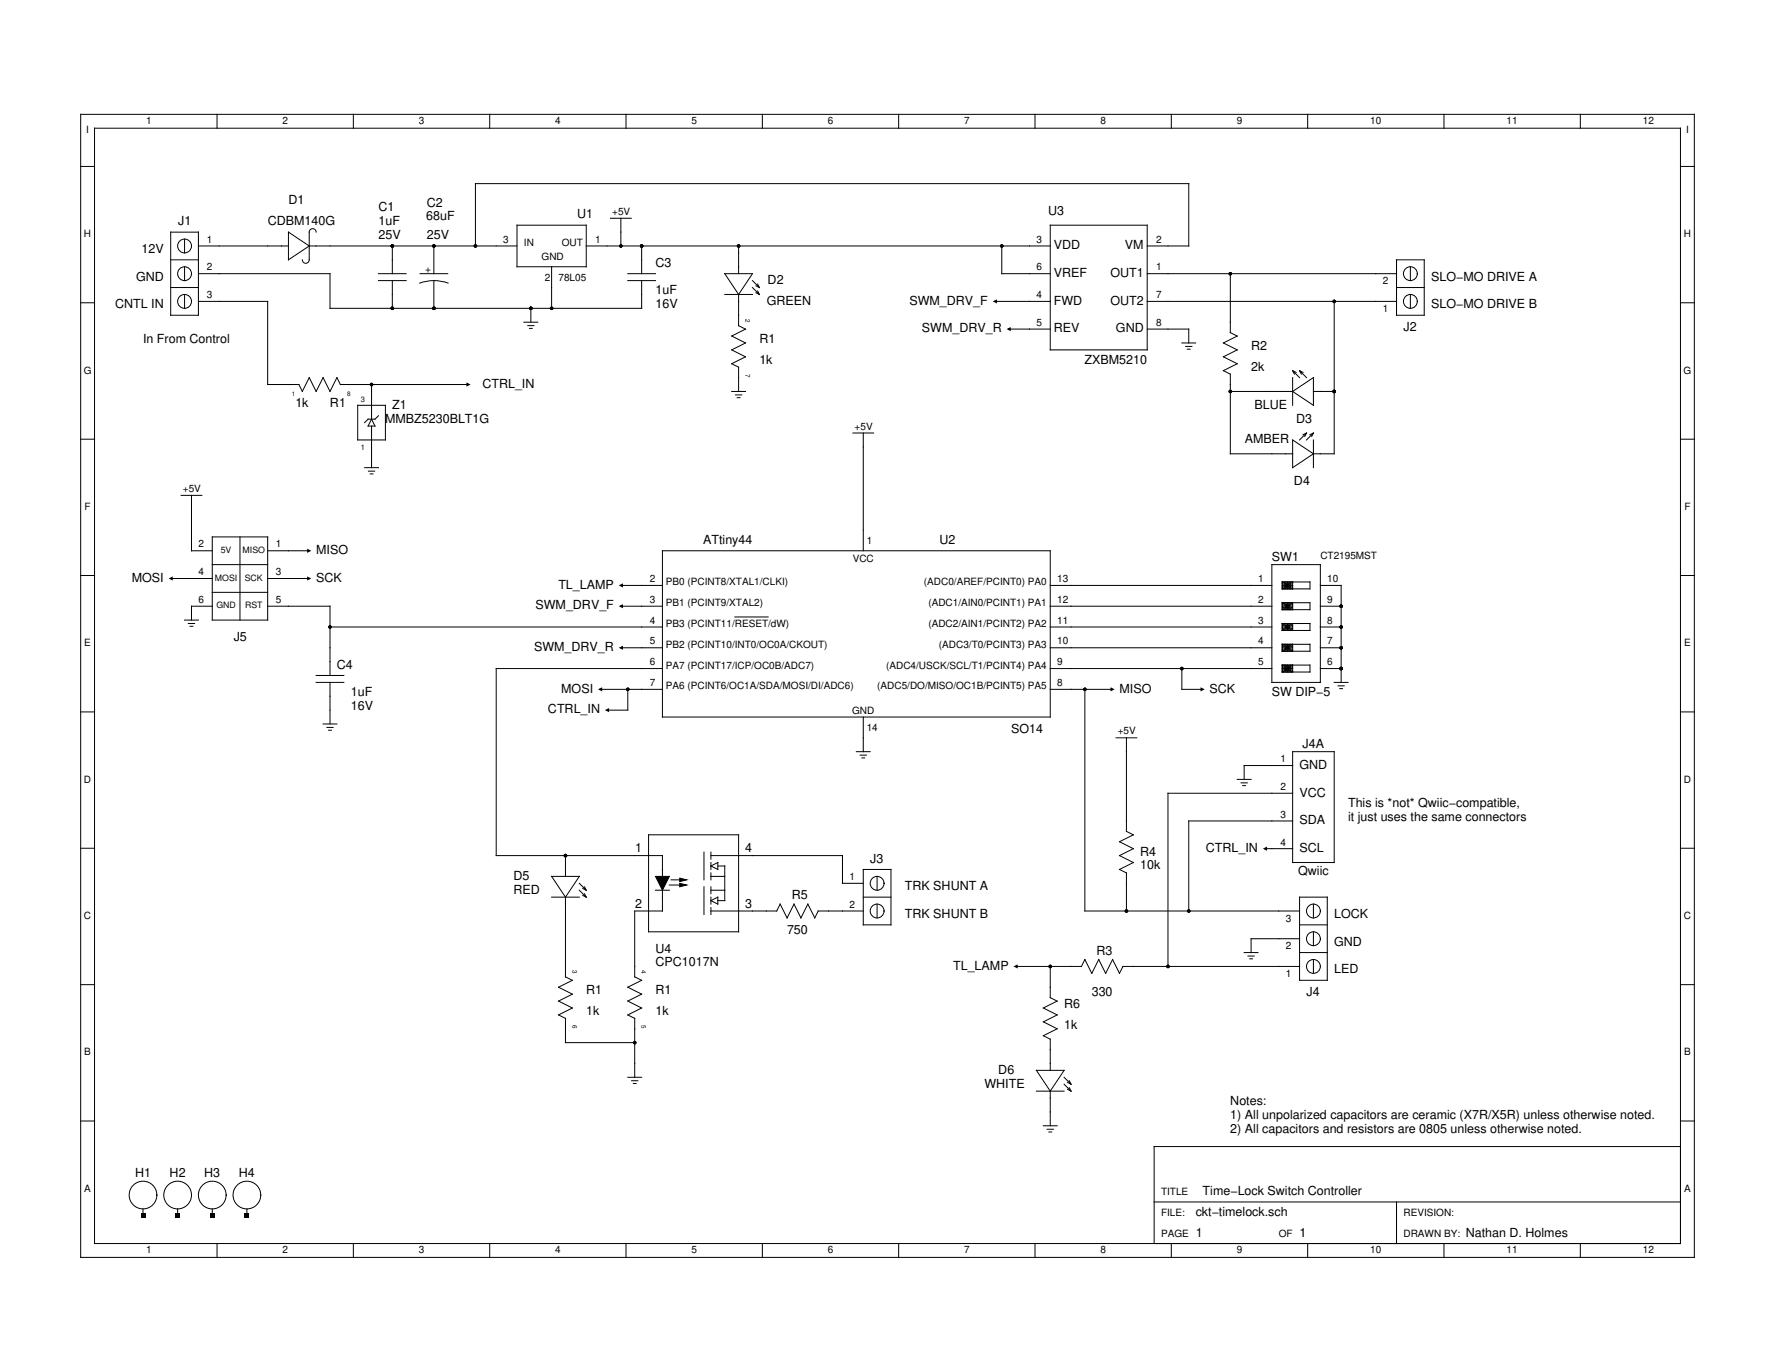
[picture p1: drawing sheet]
<svg xmlns="http://www.w3.org/2000/svg" width="279mm" height="216mm" viewBox="0 0 279 216" stroke-linecap="round" stroke-linejoin="round" font-family="sans-serif">
<g fill="none" stroke="#000" stroke-width=".16">
<path d="M12.7 18h254v179.9h-254zM34.2 18v2.2M55.6 18v2.2M77.1 18v2.2M98.5 18v2.2M120 18v2.2M141.5 18v2.2M162.9 18v2.2M184.4 18v2.2M205.8 18v2.2M227.3 18v2.2M248.8 18v2.2"/>
<path d="M12.7 26.2h2.2M14.9 20.2h249.6v175.5h-249.6zM26.9 36.5h4.3v13.1h-4.3zM29.1 37.6v2.2M31.2 38.7h14.2M45.4 36.5l3.3 2.2-3.3 2.2zM48.7 38.7h32.7M49.8 36.5a.54 .54 0 0 0-.6-.5 .54 .54 0 0 0-.5 .5v4.4a.55 .55 0 0 1-.6 .5 .55 .55 0 0 1-.5-.5M61.8 38.7v4.4M68.3 38.7v4.4M74.8 38.7v-9.8h112.3v9.8h-6.5M81.4 35.4h10.9v6.6h-10.9z"/>
<path d="M92.3 38.7h73M96.1 34.3h3.3M97.7 34.3v4.4M101 38.7v4.4M116.3 38.7v4.4M157.7 38.7v4.4h7.6M165.3 35.4h15.3v19.7h-15.3zM264.5 26.2h2.2M12.7 47.6h2.2M26.9 40.9h4.3M26.9 45.2h4.3M29.1 42v2.2"/>
<path d="M29.1 46.3v2.2M31.2 47.4h10.9v13.1h5M31.2 43.1h20.7v5.4h49.1v-4.3M59.6 43.1h4.3M59.6 44.2h4.3M61.8 44.2v4.3M66.1 44.6a6.5 6.5 0 0 1 4.4 0M66.1 43.1h4.4M68.3 44.2v4.3M82.5 50.7h2.1M83.1 51.2h.9M83.3 51.7h.5"/>
<path d="M83.6 48.5v2.2M86.8 42v6.5M98.8 43.1h4.4M98.8 44.2h4.4M114.1 43.1h4.3l-2.1 3.2zM114.1 46.3h4.3M116.3 46.3v5M116.3 51.2l1.1 .6-2.2 1.1 2.2 1.1-2.2 1.1 2.2 1-2.2 1.1 1.1 .6v3.8M118.4 44.2l1.1 1M118.4 45.2l1.1 1.1M119 46.1l.5 .2M119 45l.5 .2"/>
<path d="M119.3 45.8l.2 .5M119.3 44.7l.2 .5M156.6 47.4h8.7M158.8 51.8h6.5M180.6 43.1h39.2M180.6 47.4h39.2M180.6 51.8h6.5v2.2M186 54h2.2M186.6 54.5h1M186.9 55h.4M193.7 43.1v9.2l1.1 .6-2.2 1.1 2.2 1.1-2.2 1 2.2 1.1-2.2 1.1 1.1 .6v12.5h9.8M203.5 59.4v4.4"/>
<path d="M203.5 58.3l1.1 1.1M203.5 58.3l.2 .6M203.5 58.3l.5 .3M204.6 58.3l1.1 1.1M204.6 58.3l.2 .6M204.6 58.3l.5 .3M210 47.4v24h-3.3M219.8 40.9h4.4v8.7h-4.4zM219.8 45.2h4.4M222 42v2.2M222 46.3v2.2M264.5 47.6h2.2"/>
<path d="M12.7 69.1h2.2M28.5 78h3.3M30.1 78v8.7h3.3M47 60.5l.6 1.1 1.1-2.2 1.1 2.2 1.1-2.2 1 2.2 1.1-2.2 .6 1.1h20.1M56.3 63.8h4.4v5.4h-4.4zM57.4 73.6h2.2M58 74.1h1M58.3 74.6h.4M58.5 60.5v5.5M58.5 67.1v6.5M58.5 66l.5 1.1h-1.1zM59.6 65.4l-.6 .6h-1.1l-.5 .5"/>
<path d="M115.2 61.6h2.2M115.8 62.1h1M116 62.6h.5M134.2 68.1h3.3M135.9 68.1v18.6M193.7 61.6h9.8M203.5 69.2l3.2 2.2-3.2 2.2zM203.5 61.6l3.2-2.2v4.4zM205.7 68.1l-1.1 1.1M205.7 68.1l-.3 .6M205.7 68.1l-.6 .3M206.7 61.6h3.3"/>
<path d="M206.7 69.2v4.4M206.7 68.1l-1 1.1M206.7 68.1l-.2 .6M206.7 68.1l-.5 .3M264.5 69.1h2.2M12.7 90.6h2.2M26.9 91h6.5M29.1 97.6h2.1M29.7 98.1h.9M29.9 98.6h.5M33.4 95.4h-3.3v2.2M33.4 93.2h8.7"/>
<path d="M33.4 88.9h8.7M33.4 84.5h8.7v13.1h-8.7zM37.8 84.5v13.1M42.1 86.7h6.6M42.1 91h6.6M42.1 95.4h9.8v10.9M51.9 98.7h52.4M97.7 95.4h6.6M97.7 92.1h6.6M104.3 86.7h61v26.1h-61zM115.7 97.1h5.2M165.3 95.4h34.9"/>
<path d="M165.3 92.1h34.9M165.3 98.7h34.9M200.2 88.9h7.6v18.5h-7.6zM201.8 95.4h1.7M201.8 98.1h4.4v1.1h-4.4M201.8 92.1h1.7M201.8 98.7h1.7M201.8 91.6h4.4v1.1h-4.4M201.8 94.8h4.4v1.1h-4.4M201.8 91.6v1.1M201.8 94.8v1.1M201.8 98.1v1.1"/>
<path d="M201.8 91.6l1.7 1.1v-1.1l-1.7 1.1M201.8 94.8l1.7 1.1v-1.1l-1.7 1.1M201.8 98.1l1.7 1.1v-1.1l-1.7 1.1M201.8 91.9l1.7 .5M201.8 95.1l1.7 .6M201.8 98.4l1.7 .5M202.1 91.6l1.1 1.1M202.1 94.8l1.1 1.1M202.1 98.1l1.1 1.1M202.4 91.6l.5 1.1M202.4 94.8l.5 1.1M202.4 98.1l.5 1.1"/>
<path d="M202.7 91.6v1.1M202.7 94.8v1.1M202.7 98.1v1.1M202.9 91.6l-.5 1.1M202.9 94.8l-.5 1.1M202.9 98.1l-.5 1.1M203.2 91.6l-1.1 1.1M203.2 94.8l-1.1 1.1M203.2 98.1l-1.1 1.1M203.5 91.9l-1.7 .5M203.5 95.1l-1.7 .6M203.5 98.4l-1.7 .5"/>
<path d="M207.8 95.4h3.3M207.8 92.1h3.3v15.3M207.8 98.7h3.3M264.5 90.6h2.2M12.7 112h2.2M49.8 107.4h4.3M49.8 106.3h4.3M50.9 113.9h2.1M51.5 114.5h.9M51.7 114.9h.5M51.9 107.4v6.5M94.5 108.5h9.8"/>
<path d="M97.7 101.9h6.6M98.8 108.5v3.2h-3.3M104.3 105.2h-26.2v29.4h26.2v3.9M134.8 118.3h2.2M135.4 118.8h1M135.7 119.3h.4M135.9 112.8v5.5M165.3 101.9h34.9M165.3 105.2h34.9M165.3 108.5h9.8M170.8 108.5v34.9h33.8M175.7 116.1h3.2"/>
<path d="M177.3 116.1v14.7M186 105.2v3.3h3.3M201.8 101.9h1.7M201.8 105.2h1.7M201.8 101.4h4.4v1.1h-4.4M201.8 104.7h4.4v1.1h-4.4M201.8 101.4v1.1M201.8 104.7v1.1M201.8 101.4l1.7 1.1v-1.1l-1.7 1.1M201.8 104.7l1.7 1.1v-1.1l-1.7 1.1M201.8 101.7l1.7 .5M201.8 104.9l1.7 .6"/>
<path d="M202.1 101.4l1.1 1.1M202.1 104.7l1.1 1.1M202.4 101.4l.5 1.1M202.4 104.7l.5 1.1M202.7 101.4v1.1M202.7 104.7v1.1M202.9 101.4l-.5 1.1M202.9 104.7l-.5 1.1M203.2 101.4l-1.1 1.1M203.2 104.7l-1.1 1.1M203.5 118.3h6.5v17.4h-6.5zM203.5 101.7l-1.7 .5"/>
<path d="M203.5 104.9l-1.7 .6M207.8 101.9h3.3M207.8 105.2h3.3M210 107.4h2.2M210.6 107.9h1M210.9 108.4h.4M264.5 112h2.2M12.7 133.5h2.2M86.8 137.9h4.4l-2.2 3.3zM89 134.6v3.3M91.2 139l1.1 1.1M91.7 139.8l.6 .3"/>
<path d="M92 139.5l.3 .6M102.1 131.4h14.2v15.2h-14.2zM103.2 137.9h2.2l-1.1 2.2zM104.3 139.5v3.9h-4.4v10.3M105.4 139.3h1.6M105.6 138.5h1.4M107 138.2l1.1 .3-1.1 .2zM107 139l1.1 .3-1.1 .2zM110.8 134.1v4.4M110.8 139.5v4.4M111.9 134.6h20.7v4.4h3.3M111.9 134.1v1.1"/>
<path d="M111.9 135.7v1.1M111.9 137.4v1.1M111.9 139.5v1.1M111.9 137.9h2.2M111.9 136.3l1.1-.6v1.1zM113 136.3h1.1v5.4h-1.1M135.9 136.8h4.3v8.7h-4.3zM138.1 137.9v2.2M177.3 130.8l1.1 .6M178.4 131.4l-2.2 1.1 2.2 1-2.2 1.1 2.2 1.1-2.2 1.1 1.1 .6v6M194.8 122.6h2.1M195.4 123.2h.9"/>
<path d="M195.6 123.6h.5M199.1 133.5h4.4M203.5 129.2h-16.4v14.2M203.5 120.5h-7.7v2.1M203.5 124.8h-19.6v27.3M264.5 133.5h2.2M12.7 154.9h2.2M86.8 141.2h4.4M89 153.7l1.1 .6-2.2 1.1 2.2 1-2.2 1.1 2.2 1.1-2.2 1.1 1.1 .6v3.8h10.9M89 141.2v12.5M91.2 140.1l1.1 1.1M91.7 140.9l.6 .3"/>
<path d="M92 140.6l.3 .6M99.9 153.7l1.1 .6-2.2 1.1 2.2 1-2.2 1.1 2.2 1.1-2.2 1.1 1.1 .6v9.2M103.2 140.1h2.2M111.9 143.4h10.4l.5-1.1 1.1 2.1 1.1-2.1 1.1 2.1 1.1-2.1 1.1 2.1 .5-1M111.9 140.1h2.2M111.9 141.2v1.1M111.9 142.8v1.1M111.9 141.7l1.1-.5v1.1zM128.8 143.4h7.1M135.9 141.2h4.3M138.1 142.3v2.1M159.9 152.1h10.3l.6-1.1 1.1 2.2 1-2.2 1.1 2.2 1.1-2.2 1.1 2.2 .6-1.1"/>
<path d="M165.3 152.1v4.9M165.3 157l1.1 .5-2.2 1.1 2.2 1.1-2.2 1.1 2.2 1.1-2.2 1.1 1.1 .5v4.9M176.7 152.1h27.9M195.8 149.9h2.2M196.4 150.4h1M196.7 150.9h.4M204.6 147.7h-7.7v2.2M204.6 149.9h4.3M204.6 145.5h4.3M204.6 141.2h4.3v13.1h-4.3zM206.7 142.3v2.1M206.7 146.6v2.2"/>
<path d="M206.7 151v2.2M264.5 154.9h2.2M12.7 176.4h2.2M98.8 169.5h2.2M99.4 170.1h1M99.7 170.5h.4M163.1 168.4h4.4l-2.2 3.3zM163.1 171.7h4.4M164.2 177.2h2.2M164.8 177.7h1M165.1 178.1h.4M165.3 171.7v5.5"/>
<path d="M167.5 169.5l1.1 1.1M167.5 170.6l1.1 1.1M168 171.4l.6 .3M168 170.3l.6 .3M168.3 171.2l.3 .5M168.3 170.1l.3 .5M264.5 176.4h2.2M22.5 190.2v1.1M28 190.2v1.1M33.4 190.2v1.1M34.2 195.7v2.2M38.9 190.2v1.1"/>
<path d="M55.6 195.7v2.2M77.1 195.7v2.2M98.5 195.7v2.2M120 195.7v2.2M141.5 195.7v2.2M162.9 195.7v2.2M181.7 189.1h82.8M184.4 195.7v2.2M205.8 195.7v2.2M219.8 189.1v6.6M227.3 195.7v2.2M248.8 195.7v2.2"/>
<path d="M264.5 180.4h-82.8v15.3"/>
<circle cx="29.1" cy="38.7" r="1.09"/>
<circle cx="29.1" cy="43.1" r="1.09"/>
<circle cx="29.1" cy="47.4" r="1.09"/>
<circle cx="222" cy="43.1" r="1.09"/>
<circle cx="222" cy="47.4" r="1.09"/>
<circle cx="138.1" cy="139" r="1.09"/>
<circle cx="138.1" cy="143.4" r="1.09"/>
<circle cx="206.7" cy="152.1" r="1.09"/>
<circle cx="206.7" cy="143.4" r="1.09"/>
<circle cx="206.7" cy="147.7" r="1.09"/>
<circle cx="22.5" cy="188.1" r="2.18"/>
<circle cx="28" cy="188.1" r="2.18"/>
<circle cx="33.4" cy="188.1" r="2.18"/>
<circle cx="38.9" cy="188.1" r="2.18"/>
</g>
<g fill="#000">
<path d="M156.3 47.4l.6-.3v.7zM158.5 51.8l.6-.3v.6zM73.4 60.2l.7 .3-.7 .3zM26.5 91l.7-.3v.7zM48.3 90.7l.7 .3-.7 .4zM48.3 86.3l.7 .4-.7 .3zM97.4 92.1l.7-.3v.7zM97.4 95.4l.7-.3v.6zM94.1 108.5l.7-.4v.7zM95.2 111.7l.7-.3v.7zM97.4 101.9l.7-.3v.7zM174.8 108.1l.7 .4-.7 .3z"/>
<path d="M189 108.1l.6 .4-.6 .3zM103.2 137.9h2.2l-1.1 2.2zM107 138.2l1.1 .3-1.1 .2zM107 139l1.1 .3-1.1 .2zM198.8 133.5l.6-.3v.7zM159.5 152.1l.7-.3v.6zM22.2 191h.6v.7h-.6zM27.6 191h.7v.7h-.7zM33.1 191h.6v.7h-.6zM38.5 191h.7v.7h-.7z"/>
<circle cx="61.8" cy="38.7" r=".27"/>
<circle cx="68.3" cy="38.7" r=".27"/>
<circle cx="74.8" cy="38.7" r=".27"/>
<circle cx="97.7" cy="38.7" r=".27"/>
<circle cx="101" cy="38.7" r=".27"/>
<circle cx="116.3" cy="38.7" r=".27"/>
<circle cx="157.7" cy="38.7" r=".27"/>
<circle cx="61.8" cy="48.5" r=".27"/>
<circle cx="68.3" cy="48.5" r=".27"/>
<circle cx="83.6" cy="48.5" r=".27"/>
<circle cx="86.8" cy="48.5" r=".27"/>
<circle cx="193.7" cy="43.1" r=".27"/>
<circle cx="210" cy="47.4" r=".27"/>
<circle cx="58.5" cy="60.5" r=".27"/>
<circle cx="193.7" cy="61.6" r=".27"/>
<circle cx="210" cy="61.6" r=".27"/>
<circle cx="51.9" cy="98.7" r=".27"/>
<circle cx="211.1" cy="98.7" r=".27"/>
<circle cx="211.1" cy="95.4" r=".27"/>
<circle cx="98.8" cy="108.5" r=".27"/>
<circle cx="170.8" cy="108.5" r=".27"/>
<circle cx="186" cy="105.2" r=".27"/>
<circle cx="211.1" cy="101.9" r=".27"/>
<circle cx="211.1" cy="105.2" r=".27"/>
<circle cx="89" cy="134.6" r=".27"/>
<circle cx="165.3" cy="152.1" r=".27"/>
<circle cx="177.3" cy="143.4" r=".27"/>
<circle cx="183.9" cy="152.1" r=".27"/>
<circle cx="187.1" cy="143.4" r=".27"/>
<circle cx="99.9" cy="164.1" r=".27"/>
</g>
<g font-size="2">
<text x="28.1" y="35.4">J1</text>
<text x="42.1" y="35.4">CDBM140G</text>
<text x="45.4" y="32.2">D1</text>
<text x="59.6" y="33.3">C1</text>
<text x="59.6" y="35.4">1uF</text>
<text x="67.1" y="34.7">68uF</text>
<text x="67.2" y="32.5">C2</text>
<text x="90.9" y="34.3">U1</text>
<text x="165" y="33.8">U3</text>
<text x="22.3" y="39.8">12V</text>
<text x="59.6" y="37.6">25V</text>
<text x="67.2" y="37.6">25V</text>
<text x="103.2" y="42">C3</text>
<text x="165.9" y="39.2">VDD</text>
<text x="177.1" y="39.2">VM</text>
<text x="21.4" y="44.2">GND</text>
<text x="103.2" y="46.3">1uF</text>
<text x="120.7" y="48">GREEN</text>
<text x="120.8" y="44.7">D2</text>
<text x="143.2" y="47.9">SWM_DRV_F</text>
<text x="165.9" y="43.6">VREF</text>
<text x="165.9" y="47.9">FWD</text>
<text x="174.8" y="43.6">OUT1</text>
<text x="174.8" y="47.9">OUT2</text>
<text x="225.3" y="44.2">SLO−MO DRIVE A</text>
<text x="18.1" y="48.5">CNTL IN</text>
<text x="22.5" y="54">In From Control</text>
<text x="103.2" y="48.5">16V</text>
<text x="119.5" y="54">R1</text>
<text x="145.1" y="52.3">SWM_DRV_R</text>
<text x="165.9" y="52.3">REV</text>
<text x="175.7" y="52.3">GND</text>
<text x="220.9" y="52.1">J2</text>
<text x="225.3" y="48.5">SLO−MO DRIVE B</text>
<text x="119.5" y="57.2">1k</text>
<text x="170.7" y="57.2">ZXBM5210</text>
<text x="196.9" y="55.1">R2</text>
<text x="196.9" y="58.3">2k</text>
<text x="46.5" y="64.1">1k</text>
<text x="51.9" y="64.1">R1</text>
<text x="61.8" y="64.3">Z1</text>
<text x="75.9" y="61">CTRL_IN</text>
<text x="197.5" y="64.3">BLUE</text>
<text x="60.6" y="66.5">MMBZ5230BLT1G</text>
<text x="195.9" y="69.8">AMBER</text>
<text x="204" y="66.5">D3</text>
<text x="203.7" y="76.3">D4</text>
<text x="49.8" y="87.2">MISO</text>
<text x="110.7" y="85.6">ATtiny44</text>
<text x="147.9" y="85.6">U2</text>
<text x="200.2" y="88.3">SW1</text>
<text x="20.8" y="91.5">MOSI</text>
<text x="49.8" y="91.5">SCK</text>
<text x="84.3" y="95.9">SWM_DRV_F</text>
<text x="87.9" y="92.6">TL_LAMP</text>
<text x="36.8" y="100.8">J5</text>
<text x="53" y="105.2">C4</text>
<text x="84.1" y="102.4">SWM_DRV_R</text>
<text x="55.2" y="109.6">1uF</text>
<text x="55.2" y="111.7">16V</text>
<text x="86.3" y="112.3">CTRL_IN</text>
<text x="88.3" y="109">MOSI</text>
<text x="176.2" y="109">MISO</text>
<text x="190.4" y="109">SCK</text>
<text x="200.2" y="109.6">SW DIP−5</text>
<text x="159.1" y="115.4">SO14</text>
<text x="205" y="117.7">J4A</text>
<text x="204.6" y="121">GND</text>
<text x="204.6" y="125.3">VCC</text>
<text x="204.6" y="129.7">SDA</text>
<text x="212.2" y="127">This is *not* Qwiic−compatible,</text>
<text x="212.2" y="129.2">it just uses the same connectors</text>
<text x="100" y="134.1">1</text>
<text x="117.3" y="134.1">4</text>
<text x="137" y="135.7">J3</text>
<text x="179.5" y="134.6">R4</text>
<text x="179.5" y="136.8">10k</text>
<text x="189.8" y="134.1">CTRL_IN</text>
<text x="204.3" y="137.7">Qwiic</text>
<text x="204.6" y="134.1">SCL</text>
<text x="80.8" y="140.6">RED</text>
<text x="80.8" y="138.5">D5</text>
<text x="100" y="142.9">2</text>
<text x="117.3" y="142.9">3</text>
<text x="124.6" y="141.5">R5</text>
<text x="142.4" y="140.1">TRK SHUNT A</text>
<text x="103.2" y="149.9">U4</text>
<text x="123.9" y="146.9">750</text>
<text x="142.4" y="144.4">TRK SHUNT B</text>
<text x="210" y="148.8">GND</text>
<text x="210" y="144.4">LOCK</text>
<text x="103.2" y="152.1">CPC1017N</text>
<text x="150" y="152.6">TL_LAMP</text>
<text x="172.6" y="150.2">R3</text>
<text x="210" y="153.2">LED</text>
<text x="92.3" y="156.4">R1</text>
<text x="92.3" y="159.7">1k</text>
<text x="103.2" y="156.4">R1</text>
<text x="103.2" y="159.7">1k</text>
<text x="167.5" y="158.6">R6</text>
<text x="167.5" y="161.9">1k</text>
<text x="171.8" y="156.8">330</text>
<text x="205.7" y="156.8">J4</text>
<text x="155" y="171.2">WHITE</text>
<text x="157.1" y="169">D6</text>
<text x="193.7" y="173.8">Notes:</text>
<text x="193.7" y="176">1) All unpolarized capacitors are ceramic (X7R/X5R) unless otherwise noted.</text>
<text x="193.7" y="178.2">2) All capacitors and resistors are 0805 unless otherwise noted.</text>
<text x="21.3" y="185.3">H1</text>
<text x="26.7" y="185.3">H2</text>
<text x="32.2" y="185.3">H3</text>
<text x="37.6" y="185.3">H4</text>
<text x="188.2" y="191.3">ckt−timelock.sch</text>
<text x="189.3" y="188.1">Time−Lock Switch Controller</text>
<text x="188.2" y="194.6">1</text>
<text x="204.6" y="194.6">1</text>
<text x="230.7" y="194.6">Nathan D. Holmes</text>
</g>
<g font-size="1.6">
<text x="13.6" y="21">I</text>
<text x="23" y="19.5">1</text>
<text x="44.5" y="19.5">2</text>
<text x="65.9" y="19.5">3</text>
<text x="87.4" y="19.5">4</text>
<text x="108.8" y="19.5">5</text>
<text x="130.3" y="19.5">6</text>
<text x="151.7" y="19.5">7</text>
<text x="173.2" y="19.5">8</text>
<text x="194.7" y="19.5">9</text>
<text x="215.7" y="19.5">10</text>
<text x="237.1" y="19.5">11</text>
<text x="258.6" y="19.5">12</text>
<text x="265.4" y="21">I</text>
<text x="96.4" y="33.8">+5V</text>
<text x="13.2" y="37.3">H</text>
<text x="32.5" y="38.2">1</text>
<text x="79.2" y="38.2">3</text>
<text x="82.5" y="38.7">IN</text>
<text x="85.3" y="40.9">GND</text>
<text x="88.4" y="38.7">OUT</text>
<text x="93.7" y="38.2">1</text>
<text x="163.1" y="38.2">3</text>
<text x="182" y="38.2">2</text>
<text x="265" y="37.3">H</text>
<text x="32.5" y="42.5">2</text>
<text x="32.5" y="46.9">3</text>
<text x="67.8" y="42.9" transform="rotate(-90 67.8 42.9)">+</text>
<text x="85.7" y="44.2">2</text>
<text x="87.9" y="44.2">78L05</text>
<text x="163.1" y="42.5">6</text>
<text x="163.1" y="46.9">4</text>
<text x="182" y="42.5">1</text>
<text x="182" y="46.9">7</text>
<text x="217.6" y="44.7">2</text>
<text x="163.1" y="51.2">5</text>
<text x="182" y="51.2">8</text>
<text x="217.6" y="49.1">1</text>
<text x="13.2" y="58.8">G</text>
<text x="265" y="58.8">G</text>
<text x="134.5" y="67.6">+5V</text>
<text x="28.8" y="77.4">+5V</text>
<text x="13.3" y="80.2">F</text>
<text x="265.1" y="80.2">F</text>
<text x="31.2" y="86.1">2</text>
<text x="43.4" y="86.1">1</text>
<text x="134.2" y="88.4">VCC</text>
<text x="136.4" y="85.6">1</text>
<text x="207.8" y="88">CT2195MST</text>
<text x="31.2" y="90.5">4</text>
<text x="31.2" y="94.8">6</text>
<text x="43.4" y="90.5">3</text>
<text x="43.4" y="94.8">5</text>
<text x="102.3" y="91.6">2</text>
<text x="102.3" y="94.8">3</text>
<text x="104.8" y="92.1">PB0 (PCINT8/XTAL1/CLKI)</text>
<text x="104.8" y="95.4">PB1 (PCINT9/XTAL2)</text>
<text x="145.4" y="92.1">(ADC0/AREF/PCINT0) PA0</text>
<text x="146.1" y="95.4">(ADC1/AIN0/PCINT1) PA1</text>
<text x="166.4" y="91.6">13</text>
<text x="166.4" y="94.8">12</text>
<text x="198" y="91.6">1</text>
<text x="198" y="94.8">2</text>
<text x="208.9" y="94.8">9</text>
<text x="208.9" y="91.6">10</text>
<text x="13.3" y="101.7">E</text>
<text x="102.3" y="98.1">4</text>
<text x="102.3" y="101.4">5</text>
<text x="104.8" y="98.7">PB3 (PCINT11/RESET/dW)</text>
<text x="104.8" y="101.9">PB2 (PCINT10/INT0/OC0A/CKOUT)</text>
<text x="146.1" y="98.7">(ADC2/AIN1/PCINT2) PA2</text>
<text x="147.8" y="101.9">(ADC3/T0/PCINT3) PA3</text>
<text x="166.4" y="98.1">11</text>
<text x="166.4" y="101.4">10</text>
<text x="198" y="98.1">3</text>
<text x="198" y="101.4">4</text>
<text x="208.9" y="101.4">7</text>
<text x="208.9" y="98.1">8</text>
<text x="265.1" y="101.7">E</text>
<text x="102.3" y="104.7">6</text>
<text x="102.3" y="107.9">7</text>
<text x="104.8" y="105.2">PA7 (PCINT17/ICP/OC0B/ADC7)</text>
<text x="139.5" y="105.2">(ADC4/USCK/SCL/T1/PCINT4) PA4</text>
<text x="166.4" y="104.7">9</text>
<text x="166.4" y="107.9">8</text>
<text x="198" y="104.7">5</text>
<text x="208.9" y="104.7">6</text>
<text x="104.8" y="108.5">PA6 (PCINT6/OC1A/SDA/MOSI/DI/ADC6)</text>
<text x="134.1" y="112.3">GND</text>
<text x="138.1" y="108.5">(ADC5/DO/MISO/OC1B/PCINT5) PA5</text>
<text x="136.4" y="115.1">14</text>
<text x="175.9" y="115.6">+5V</text>
<text x="201.6" y="120">1</text>
<text x="13.2" y="123.2">D</text>
<text x="201.6" y="124.3">2</text>
<text x="265" y="123.2">D</text>
<text x="201.6" y="128.7">3</text>
<text x="201.6" y="133.1">4</text>
<text x="133.7" y="138.5">1</text>
<text x="133.7" y="142.8">2</text>
<text x="13.2" y="144.6">C</text>
<text x="202.4" y="149.4">2</text>
<text x="202.4" y="145">3</text>
<text x="265" y="144.6">C</text>
<text x="202.4" y="153.8">1</text>
<text x="13.3" y="166.1">B</text>
<text x="265.1" y="166.1">B</text>
<text x="13.3" y="187.5">A</text>
<text x="182.8" y="191.3">FILE:</text>
<text x="182.8" y="188.1">TITLE</text>
<text x="220.9" y="191.3">REVISION:</text>
<text x="265.1" y="187.5">A</text>
<text x="23" y="197.2">1</text>
<text x="44.5" y="197.2">2</text>
<text x="65.9" y="197.2">3</text>
<text x="87.4" y="197.2">4</text>
<text x="108.8" y="197.2">5</text>
<text x="130.3" y="197.2">6</text>
<text x="151.7" y="197.2">7</text>
<text x="173.2" y="197.2">8</text>
<text x="182.8" y="194.6">PAGE</text>
<text x="194.7" y="197.2">9</text>
<text x="201.3" y="194.6">OF</text>
<text x="215.7" y="197.2">10</text>
<text x="220.9" y="194.6">DRAWN BY:</text>
<text x="237.1" y="197.2">11</text>
<text x="258.6" y="197.2">12</text>
</g>
<g font-size="1.4">
<text x="34.8" y="87">5V</text>
<text x="38.2" y="87">MISO</text>
<text x="33.8" y="91.4">MOSI</text>
<text x="34.1" y="95.8">GND</text>
<text x="38.5" y="91.4">SCK</text>
<text x="38.6" y="95.8">RST</text>
</g>
<g font-size="1.2">
<text x="56.8" y="63.2">3</text>
<text x="56.8" y="70.9">1</text>
</g>
<g font-size="1">
<text x="117.4" y="50.2" transform="rotate(90 117.4 50.2)">2</text>
<text x="117.4" y="58.9" transform="rotate(90 117.4 58.9)">7</text>
<text x="45.9" y="62.3">1</text>
<text x="54.7" y="62.3">8</text>
<text x="90.1" y="152.6" transform="rotate(90 90.1 152.6)">3</text>
<text x="101" y="152.6" transform="rotate(90 101 152.6)">4</text>
<text x="90.1" y="161.3" transform="rotate(90 90.1 161.3)">6</text>
<text x="101" y="161.3" transform="rotate(90 101 161.3)">5</text>
</g>
</svg>
